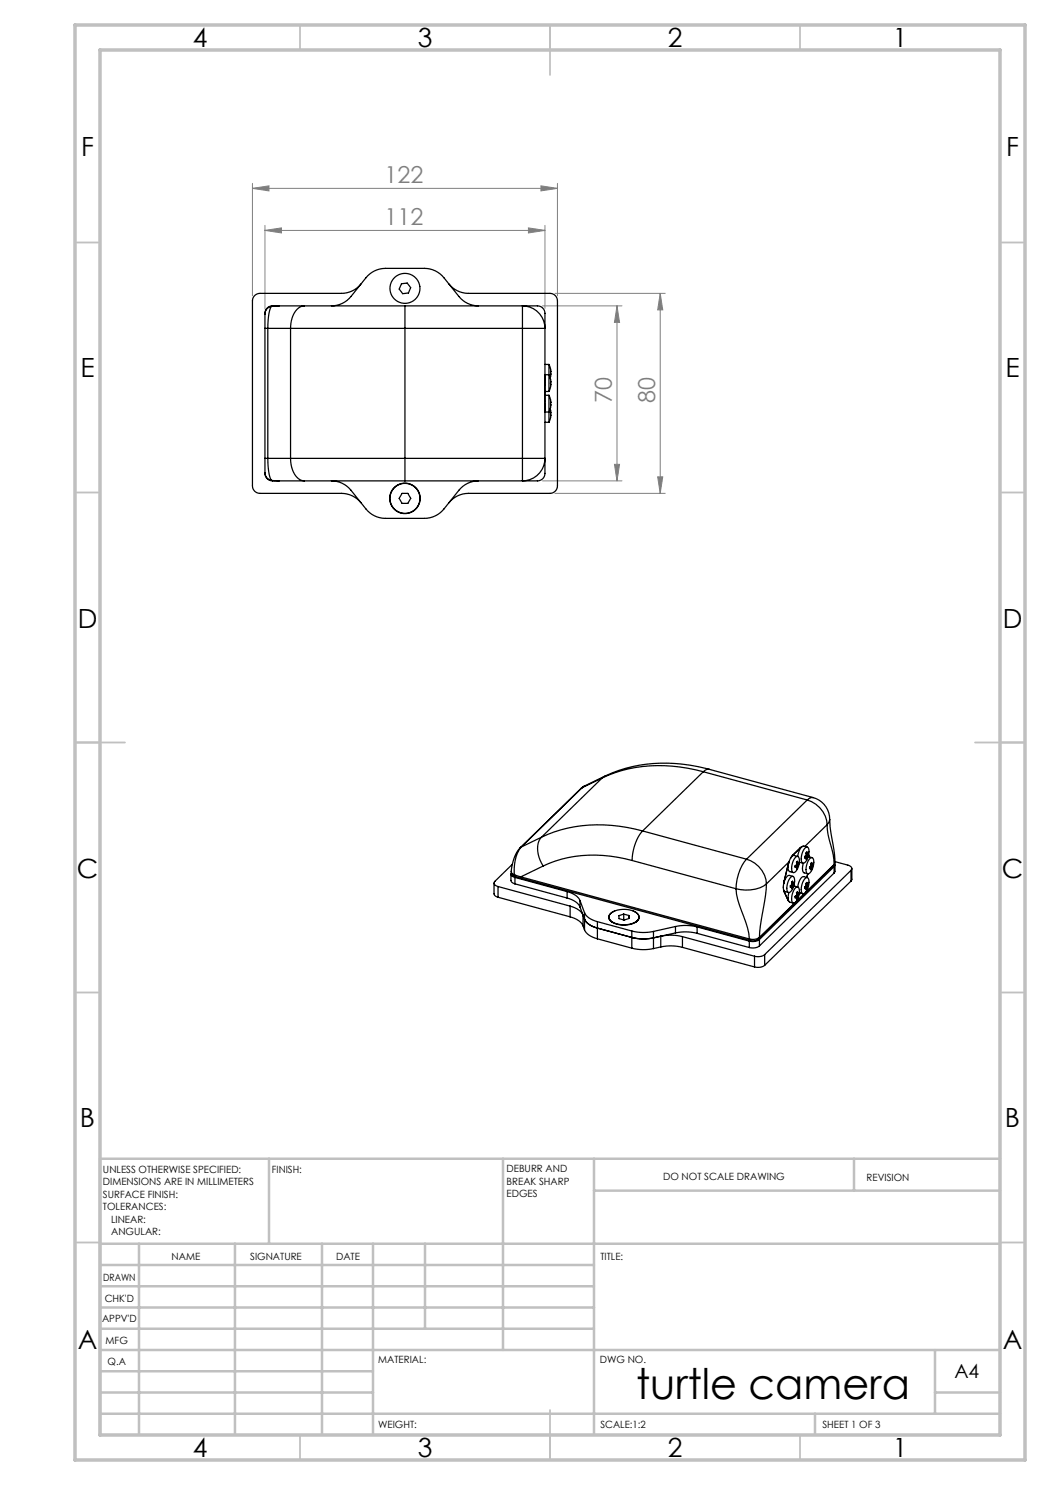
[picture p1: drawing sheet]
<svg xmlns="http://www.w3.org/2000/svg" width="210mm" height="297mm" viewBox="0 0 210 297" stroke-linecap="round" stroke-linejoin="round" font-family="sans-serif">
<g fill="none" stroke="#808080" stroke-width=".2">
<path d="M50.5 37.7l3.3-.5v1zM50.5 36.7v22.5M50.5 37.7h61M108.2 37.2l3.3 .5-3.3 .5zM111.5 36.7v22.5M53 46.1l3.3-.5v1zM53 45.1v16.7M53 46.1h56M105.7 45.6l3.3 .5-3.3 .5zM109 45.1v16.6M111 58.7h22M132 58.7l.6 3.3h-1.1z"/>
<path d="M132 58.7v40M108.5 61.2h15.9M123.4 61.2l.5 3.3h-1zM123.4 61.2v35M108.5 96.2h15.9M111 98.7h22M122.9 92.9h1l-.5 3.3zM131.5 95.4h1.1l-.6 3.3z"/>
</g>
<g fill="none" stroke="#c0c0c0" stroke-width=".35">
<path d="M60 5v5M110 5v10M160 5v5M15 48.5h5M200 48.5h5M15 98.5h5M200 98.5h5M15 148.5h10M195 148.5h10M15 198.5h5M200 198.5h5M15 248.5h5"/>
<path d="M200 248.5h5M60 287v5M110 282v10M160 287v5"/>
</g>
<g fill="none" stroke="#c0c0c0" stroke-width=".5">
<path d="M53.8 231.8v17M100.6 231.8v38.2M118.8 231.8v55.2M118.8 238.1h81.2M170.8 231.8v6.3M200 231.8h-180v55.2M20 248.8h180M20 257.3h98.8M20 253h98.8M27.8 248.8v38.2M47 248.8v38.2M64.4 248.8v38.2"/>
<path d="M74.6 248.8v38.2M85 248.8v17M20 265.8h98.8M20 261.5h98.8M20 278.5h54.6M20 274.3h54.6M20 270h180M187 278.5h13M187 270v12.8M20 282.8h180M163 282.8v4.2"/>
</g>
<path d="M15 5h190v287h-190zM20 10h180v277h-180z" fill="none" stroke="#c0c0c0" stroke-width=".7"/>
<g fill="#808080">
<path d="M53 46.1l3.3-.5v1zM105.7 45.6l3.3 .5-3.3 .5z"/>
<path d="M50.5 37.7l3.3-.5v1zM108.2 37.2l3.3 .5-3.3 .5z"/>
<path d="M131.5 95.4h1.1l-.6 3.3zM132 58.7l.6 3.3h-1.1z"/>
<path d="M123.4 61.2l.5 3.3h-1zM122.9 92.9h1l-.5 3.3z"/>
</g>
<g fill="none" stroke="#000" stroke-width=".25">
<path d="M72.2 56.8a5 5 0 0 1-3.9 1.9h-16.3a1.5 1.5 0 0 0-1.5 1.5v37a1.5 1.5 0 0 0 1.5 1.5h16.3a5 5 0 0 1 3.9 1.9M80.3 56.8l1.1-.2 .7 .9-.4 1.1-1.2 .1-.7-.9zM89.8 56.8a5 5 0 0 0 3.9 1.9h16.3a1.5 1.5 0 0 1 1.5 1.5v37a1.5 1.5 0 0 1-1.5 1.5h-16.3a5 5 0 0 0-3.9 1.9M53 65.7h.6M53 62.8v2.9M53 65.7v26M53.6 65.7v26M53.6 65.7h4.5M54.3 61.3a9 9 0 0 0-.7 4.4M54.3 61.3a1.51 1.51 0 0 0-1.3 1.5M55.8 61.2l-1.5 .1M58.1 65.7h22.9"/>
<path d="M58.1 65.7v26M60.9 61.2h20.1M60.9 61.2a3.5 3.5 0 0 0-2.7 3.5l-.1 1M60.9 61.2h-6.4a1.51 1.51 0 0 0-1.5 1.6M66.3 61.2a5 5 0 0 0 3.9-1.9l3-3.7a5 5 0 0 1 3.9-1.9h7.8a5 5 0 0 1 3.9 1.9l3 3.7a5 5 0 0 0 3.9 1.9M81 61.2h23.5M81 65.7h23.5M81 61.2v4.5M81 65.7v26M104.5 61.2v4.5M104.5 65.7v26M104.5 65.7h4.5"/>
<path d="M104.5 61.2a4.5 4.5 0 0 1 4.5 4.5M104.5 61.2h1.8a2.94 2.94 0 0 1 2.3 .5 3.3 3.3 0 0 1 .4 2.3v1.7M108.9 77.1v3.2M108.9 77.1h.1M109 74.9v2.2M109 65.7l-.1 11.4M109 74.9h.8M109 78.3h.8M109 72.9h.8M109 79.1h.8M109 77.1v3.2M109.8 74.9l.3 1"/>
<path d="M109.8 72.9l.3 .9M109.8 79.1l.3 .9M109.8 74.9v3.4M109.8 72.9v2M109.8 79.1v3.3M110.1 75.9h.1M110.1 75.9v1.5M110.1 73.8h.1M110.1 73.8v1.5M110.1 80h.1M110.1 80v1.5M110.1 77.4h.1"/>
<path d="M110.1 75.3h.1M110.1 77.4l-.3 .9M110.1 75.3l-.1 .3M53 91.7v2.9M53 91.7h.6M53 94.6a1.52 1.52 0 0 0 1.3 1.5M53 94.6a1.51 1.51 0 0 0 1.5 1.6h6.4M53.6 91.7l.1 1.9a5.1 5.1 0 0 0 .6 2.5M53.6 91.7h4.5M54.3 96.1l1.5 .1M58.1 91.7h22.9M58.1 91.7a4.6 4.6 0 0 0 2.2 4.4l.6 .1"/>
<path d="M60.9 96.2h20.1M66.3 96.2a5 5 0 0 1 3.9 1.9l3 3.7a5 5 0 0 0 3.9 1.9h7.8a5 5 0 0 0 3.9-1.9l3-3.7a5 5 0 0 1 3.9-1.9M80.4 98.7h1.2l.5 1-.5 1h-1.2l-.6-1zM81 91.7h23.5M81 96.2h23.5M81 91.7v4.5M104.5 91.7v4.5M104.5 91.7h4.5M108.9 80.3l.1 11.4M108.9 80.3h.1M109 80.3v2.2M109 91.7a4.5 4.5 0 0 1-4.5 4.5"/>
<path d="M109 91.7v1.7a2.94 2.94 0 0 1-.5 2.4 3.3 3.3 0 0 1-2.4 .4h-1.6M109 84.5h.8M109 82.4h.8M109.8 82.4v2.1M110 81.8l.1 .2M110.1 82h.1M110.1 82v1.5M110.1 83.5h.1M110.1 81.5h.1M110.1 83.5l-.3 1M110.1 81.5l-.3 .9M116.2 157.7l-12.2 11.9"/>
<path d="M116.4 157.6l-.2 .1M116.4 157.6l-12.1 11.8M116.8 157.2l-.6 .5M116.9 157.2l-.5 .4M120.4 155.6l-12.1 11.8M120.4 155.6l-4 2M120.9 155.3l-.5 .3M120.9 155.3l-4 1.9M140.7 154.3l20.7 5.7M140.7 154.3a28.9 28.9 0 0 0-20.3 1.3M140.7 154.3l-12.2 11.9M141.8 153.9l20.8 5.6a4.5 4.5 0 0 1 3.3 4.4"/>
<path d="M141.8 153.9a29.8 29.8 0 0 0-20.9 1.4M141.8 153.9a1.34 1.34 0 0 0-1.1 .4M161.4 160l-12.1 11.8M161.4 160a5.5 5.5 0 0 1 4 4.9M162.6 159.5l-.7 .1-.5 .4M98.8 176.6v2.2l.4 .5 .4 .2M99.6 177.3l14.4 3.9M99.6 177.3v2.2M99.6 179.5l14.4 3.9M102.2 174.8l.1 1.5 .7 .5M102.3 174.5a.68 .68 0 0 0 .7 1M102.4 174.7l.2 .4 .5 .3"/>
<path d="M102.5 172.9l-3.5 3.4a.65 .65 0 0 0-.1 .7 .65 .65 0 0 0 .7 .3M102.9 175l1.3 .4M103 175.5l10.4 2.8M103 175.5v1.3M103 176.8l10.4 2.8M103.1 175.4l46.9 12.7M103.1 175v.4M104 169.6a7.9 7.9 0 0 0-1.7 5l.6 .4M104.2 175.4l45.7 12.4M104.3 169.4a7.7 7.7 0 0 0-1.4 5.6M104.3 169.4l-.3 .2M108.3 167.4a4.6 4.6 0 0 0 0 5.3l.3 .5"/>
<path d="M108.3 167.4l-4 2M108.6 173.2l-4.4 2.2M113.4 178.3a3.6 3.6 0 0 1 2.6 1.8M113.4 179.6a3.6 3.6 0 0 1 2.6 1.8M113.4 178.3v1.3M126.4 172.1l20.8 5.6M126.4 172.1a25.6 25.6 0 0 0-17.8 1.1M128.5 166.2l20.8 5.6M128.5 166.2a9.3 9.3 0 0 0-2.1 5.9M128.5 166.2a28.9 28.9 0 0 0-20.2 1.2M147.2 177.7a23.5 23.5 0 0 0 2 6.8l.6 2.2 .1 1.1M149.3 171.8a5.5 5.5 0 0 1 4 5"/>
<path d="M149.3 171.8a9.2 9.2 0 0 0-2.1 5.9M153.3 176.8a6.9 6.9 0 0 1-6.1 .9M153.3 176.8l-.2 2.2-1 6.3-.2 2.2M156.7 178l1 2.2M157.6 173.1l-.9 3.6M157.8 178.5a1.61 1.61 0 0 0 .2 1.9l.7 .2M157.8 172.4l-4.5 4.4M157.8 172.4l-.2 .7M157.8 172.3l-.2 .8M157.8 172.3v.1M158.1 177.2l.3 .1M158.1 177.2l.2 .1"/>
<path d="M158.1 175.5l.4-.2a1.26 1.26 0 0 1 .3 1.6 2.42 2.42 0 0 1-1 1.6h-.1a2.65 2.65 0 0 1 .4-3zM158.2 177.1l.4 .1M158.3 177.3v.4l.2-.2M158.4 176.6h.2M158.4 176.9l.2 .1M158.4 176.6l.2 .1M158.4 177.5h.1M158.4 176.7l.4 .1M158.6 171l-.2 .3M158.6 171l-.5 .7M158.6 176.6l.2-.1v.3M158.6 176.6l-.1-.4-.2 .2 .1 .5-.3 .2v.4l.2-.2"/>
<path d="M158.6 177.2l-.1 .3M158.6 175.3l-.7-.2a2.38 2.38 0 0 0-1.2 2.7l.2 .5 .8 .2M158.6 177v.2M158.8 176.8l-.2 .2M159 179.3l.3 .1M159 173.2l.3 .1M159.1 177.6l.3-.2a1.26 1.26 0 0 1 .4 1.6 2.42 2.42 0 0 1-1 1.6h-.2a2.65 2.65 0 0 1 .5-3zM159.1 171.5l.3-.2a1.26 1.26 0 0 1 .4 1.6 2.42 2.42 0 0 1-1 1.6h-.2a2.65 2.65 0 0 1 .5-3zM159.1 179.2l.4 .1M159.1 173.1l.4 .1M159.3 179.4v.4l.2-.2M159.3 173.3v.4l.2-.2"/>
<path d="M159.3 178.7h.2M159.3 172.6h.2M159.3 179l.3 .1M159.3 172.9l.3 .1M159.3 178.7l.3 .1M159.3 172.6l.3 .1M159.3 179.6h.2M159.3 173.5h.2M159.3 178.8l.4 .1M159.3 172.7l.4 .1M159.5 178.7l.2-.1v.3M159.5 178.7v-.3l-.2 .1v.5l-.3 .3v.3l.3-.2"/>
<path d="M159.5 179.3v.3M159.5 172.6l.2-.1v.3M159.5 172.6v-.3l-.2 .1v.5l-.3 .3v.3l.3-.2M159.5 173.2v.3M159.6 179.1l-.1 .2M159.6 173l-.1 .2M159.7 178.9l-.1 .2M159.7 172.8l-.1 .2M159.9 178.6l.7 .2M159.9 172.5l.7 .1M160.1 169.6l-1.5 1.4M160.1 178.6l-.3 .3"/>
<path d="M160.4 169.4l-.3 .2M160.5 169.3l-.4 .3M160.7 172.7a1.61 1.61 0 0 0 .1 1.9l.7 .2-.1 .7M160.9 178.7l-1.7 1.6M161 175.7l.4-.2a1.26 1.26 0 0 1 .3 1.6 2.42 2.42 0 0 1-1 1.7l-.2-.1a2.65 2.65 0 0 1 .5-3zM161 169.6l.4-.2a1.26 1.26 0 0 1 .3 1.6 2.42 2.42 0 0 1-1 1.7l-.2-.1a2.65 2.65 0 0 1 .5-3zM161.1 177.3l.3 .1M161.1 171.2l.3 .1M161.2 177.5v.4l.2-.1M161.2 171.4v.4l.2-.1M161.2 176.8l.2 .1M161.2 170.7h.2"/>
<path d="M161.2 177.2h.3M161.2 171.1h.3M161.2 177.5l-.2-.1 .2 .1M161.2 171.4l-.2-.1 .2 .1M161.3 176.9h.2M161.3 170.8h.2M161.3 177.7l.1 .1M161.3 171.6l.1 .1M161.3 176.9l.4 .1M161.3 170.8l.4 .1M161.4 176.9l.3-.2v.3M161.4 176.9v-.4l-.2 .2v.4l-.2 .3v.3l.2-.2"/>
<path d="M161.4 177.4v.4M161.4 170.7l.1 .1M161.4 170.7v-.3l-.2 .1v.5l-.2 .3v.3l.2-.2M161.4 171.3v.4M161.5 175.5l-.7-.2a2.18 2.18 0 0 0-1.3 2.1l-.7-.2M161.5 169.4l-.7-.2a2.18 2.18 0 0 0-1.3 2.1l-.7-.2a2.37 2.37 0 0 0-1.2 2.7l.3 .5 .8 .2M161.5 177.2l-.1 .2M161.5 170.8l.2-.2v.3M161.5 171.1l-.1 .2M161.6 171.3l.8 .2M161.7 177l-.2 .2M161.7 170.9l-.2 .2"/>
<path d="M161.7 171l.2 .4M161.9 173.5h.3M162 171.7l.3-.2a1.26 1.26 0 0 1 .4 1.6 2.42 2.42 0 0 1-1.1 1.7l-.1-.1a2.65 2.65 0 0 1 .5-3zM162 173.3l.4 .1M162.2 172.8l.2 .1M162.2 173.2h.3M162.2 172.9h.2M162.2 173.7l.1 .1M162.2 172.9l.4 .1M162.4 172.9l.2-.2v.3M162.4 172.9l-.1-.4-.1 .2v.5l-.3 .2a.16 .16 0 0 0 .1 .3 .16 .16 0 0 0 .2-.2v.5l.1-.2M162.4 173.4l-.1 .4"/>
<path d="M162.5 173.2l-.1 .2M162.6 173l-.1 .2M165.4 164.9l.2 1.9 1 4.2 .2 1.9M165.4 164.9l-4.4 4.4M165.9 163.9a1.05 1.05 0 0 1-.5 1M165.9 163.9l.1 1.5a41.9 41.9 0 0 1 1 7.2l-.2 .3M166.6 173.3l-14.9 14.5M166.6 173.1v.2M166.7 173l-.1 .3M166.8 172.9l-5.7 5.6M166.8 173.3l-14.9 14.6M166.8 173.3v1.3"/>
<path d="M166.8 174.6l-14.9 14.6M166.9 172.8l.1 .2-.2 .3M167 172.3l2.6 .7a.65 .65 0 0 1 .6 .3 .65 .65 0 0 1 0 .8M167 173v1.3l-.2 .3M170.2 174.1l-17.3 16.8M170.2 174.1v2.1M170.2 176.2l-17.3 16.9M170.4 173.7v2.2l-.2 .3M114 181.2a3.6 3.6 0 0 1 2.6 1.8v2.2M114 183.4a3.6 3.6 0 0 1 2.6 1.8M114 181.2v2.2M116 181.4l.9 2.4a3.6 3.6 0 0 0 2.6 1.8l6.9 1.9a9.3 9.3 0 0 0 4.3 .1l4.4-1"/>
<path d="M116 180.1l.9 2.4M116 180.1v1.3M116.6 185.2l.3 .8M116.9 186a3.6 3.6 0 0 0 2.6 1.8M116.9 182.5a3.6 3.6 0 0 0 2.6 1.8M116.9 182.5v3.5M119.5 184.3v3.5M119.5 187.8l6.9 1.8M119.5 184.3l6.9 1.9M121.8 183.4l.2 .6 .4 .4M122.1 182.7a4.5 4.5 0 0 1 5.5 .2 1.09 1.09 0 0 1-.8 1.6 4.6 4.6 0 0 1-4.8-.6 .9 .9 0 0 1 .1-1.2zM122.9 182.2a1.21 1.21 0 0 0-1 .7 1.21 1.21 0 0 0 .2 1.3 4.6 4.6 0 0 0 5.6-.3 1.27 1.27 0 0 0-1.1-1.7"/>
<path d="M124.7 183.9l.2 .1M124.7 182.8l1.1 .3M124.7 182.8l-.9 .3v.6l1 .3 1-.3v-.6M124.7 183.9l-.1 .1M124.7 182.8v1.1M125.8 183.1v.6M126.4 189.6a9.3 9.3 0 0 0 4.3 .1M126.4 186.2a9.3 9.3 0 0 0 4.3 .1M126.4 186.2v3.4M127.8 183.4l-.2 .6-.4 .4M130.7 186.3v3.4M132.2 189.4a9.4 9.4 0 0 1 4.3 .1"/>
<path d="M132.2 189.4l-1.5 .3M135.1 185.3a9.3 9.3 0 0 1 4.3 .1M135.1 186.6a9.3 9.3 0 0 1 4.3 .1M135.1 185.3l-4.4 1M135.1 185.3v1.3M136.5 187.3a9.4 9.4 0 0 0-4.3-.1v2.2M136.5 187.3l14.4 3.9M136.5 187.3v2.2M136.5 189.5l14.4 3.9M139.4 185.4l10.5 2.8M139.4 185.4v1.3M139.4 186.7l10.5 2.8"/>
<path d="M149.9 188.2v1.3M150 187.8v.3M150.9 191.2v2.2M151.7 187.8a1.96 1.96 0 0 1-1.7 .3M151.7 187.6v.2M151.9 187.5a2.38 2.38 0 0 1-2 .3M151.9 187.9a2.35 2.35 0 0 1-2 .3M151.9 189.2a2.35 2.35 0 0 1-2 .3M151.9 187.9v1.3M152.9 190.9a2.35 2.35 0 0 1-2 .3M152.9 193.1a2.35 2.35 0 0 1-2 .3M152.9 190.9v2.2"/>
<path d="M159 180.5l-7.1 7"/>
<circle cx="81" cy="57.7" r="3"/>
<circle cx="81" cy="99.7" r="3"/>
<circle cx="81" cy="99.7" r="3.1"/>
</g>
<text font-size="8.5" x="127.2" y="279.7">turtle camera</text>
<g font-size="5.3">
<text x="38.5" y="9.5">4</text>
<text x="83.5" y="9.5">3</text>
<text x="133.6" y="9.5">2</text>
<text x="178.6" y="9.5">1</text>
<text x="16.2" y="31.3">F</text>
<text x="201.2" y="31.3">F</text>
<text x="16.1" y="75.5">E</text>
<text x="201.1" y="75.5">E</text>
<text x="15.5" y="125.5">D</text>
<text x="200.5" y="125.5">D</text>
<text x="15.4" y="175.5">C</text>
<text x="200.4" y="175.5">C</text>
<text x="16" y="225.5">B</text>
<text x="201" y="225.5">B</text>
<text x="15.5" y="269.8">A</text>
<text x="200.5" y="269.8">A</text>
<text x="38.5" y="291.5">4</text>
<text x="83.5" y="291.5">3</text>
<text x="133.6" y="291.5">2</text>
<text x="178.6" y="291.5">1</text>
</g>
<g font-size="4.7" fill="#808080">
<text x="76.9" y="36.7">122</text>
<text x="76.9" y="45.1">112</text>
<text x="122.4" y="80.7" transform="rotate(-90 122.4 80.7)">70</text>
<text x="131" y="80.7" transform="rotate(-90 131 80.7)">80</text>
</g>
<text font-size="3.9" x="190.9" y="275.5">A4</text>
<g font-size="2">
<text x="20.6" y="234.6">UNLESS OTHERWISE SPECIFIED:</text>
<text x="20.6" y="237.1">DIMENSIONS ARE IN MILLIMETERS</text>
<text x="20.6" y="239.6">SURFACE FINISH:</text>
<text x="54.4" y="234.6">FINISH:</text>
<text x="101.3" y="234.5">DEBURR AND</text>
<text x="101.3" y="237">BREAK SHARP</text>
<text x="101.3" y="239.5">EDGES</text>
<text x="132.6" y="236">DO NOT SCALE DRAWING</text>
<text x="173.3" y="236.2">REVISION</text>
<text x="20.6" y="242.1">TOLERANCES:</text>
<text x="22.2" y="244.6">LINEAR:</text>
<text x="22.2" y="247.1">ANGULAR:</text>
<text x="34.3" y="252">NAME</text>
<text x="50" y="251.9">SIGNATURE</text>
<text x="67.2" y="251.9">DATE</text>
<text x="120.1" y="251.9">TITLE:</text>
<text x="20.6" y="256.1">DRAWN</text>
<text x="20.9" y="260.3">CHK'D</text>
<text x="20.4" y="264.4">APPV'D</text>
<text x="21.1" y="268.8">MFG</text>
<text x="21.5" y="273">Q.A</text>
<text x="75.6" y="272.5">MATERIAL:</text>
<text x="120" y="272.5">DWG NO.</text>
<text x="75.6" y="285.5">WEIGHT:</text>
<text x="120.1" y="285.6">SCALE:1:2</text>
<text x="164.5" y="285.6">SHEET 1 OF 3</text>
</g>
</svg>
